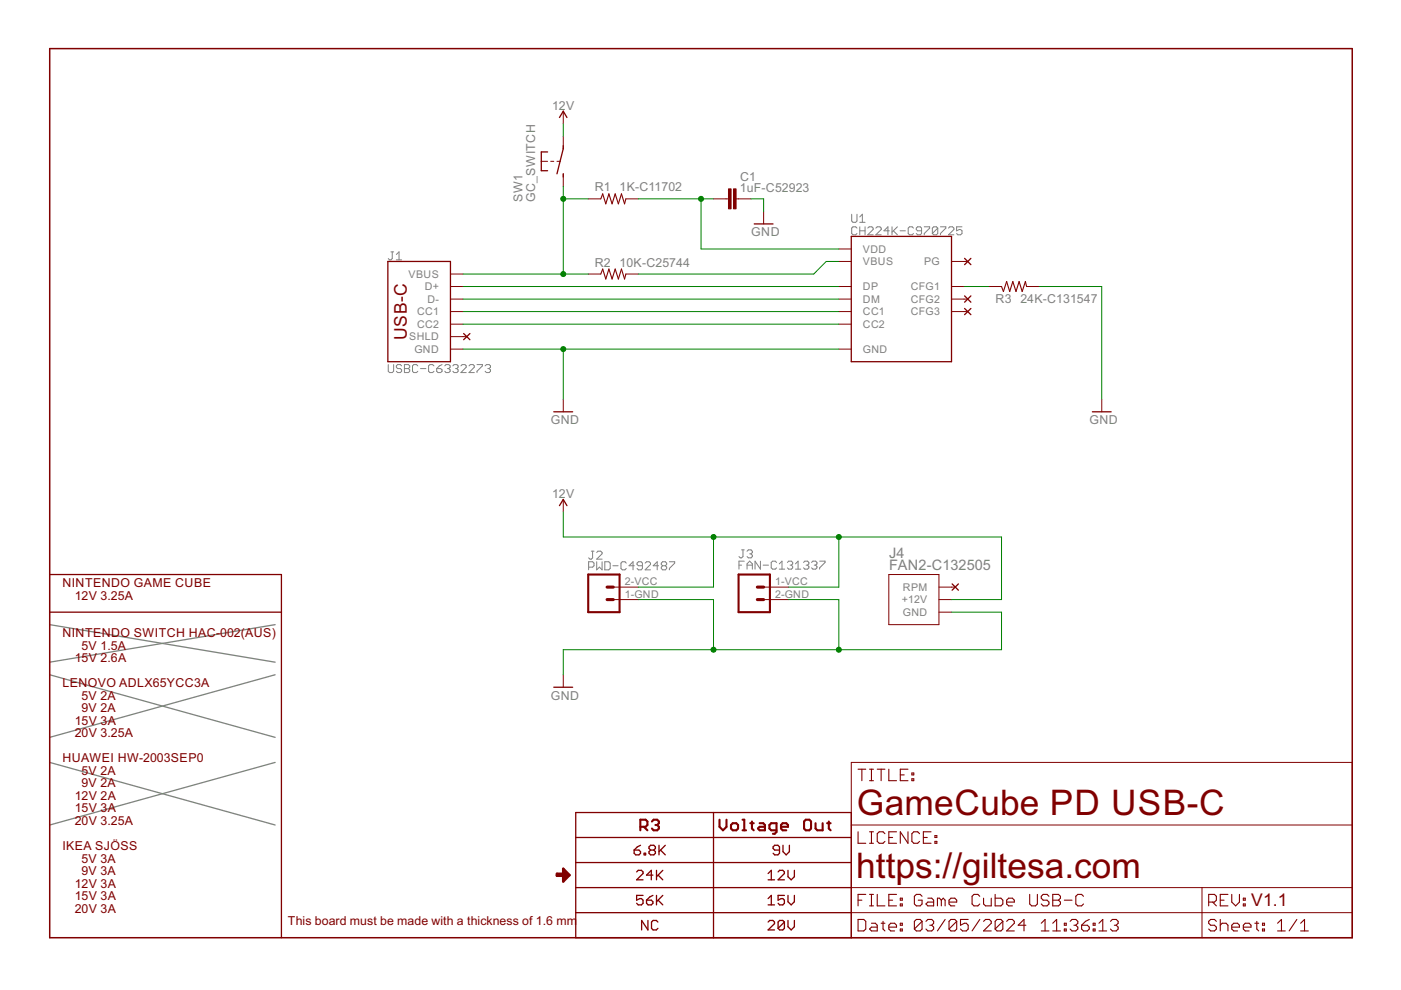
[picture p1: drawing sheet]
<svg xmlns="http://www.w3.org/2000/svg" width="297mm" height="210mm" viewBox="0 0 297 210" stroke-linecap="round" stroke-linejoin="round" font-family="sans-serif">
<path d="M10.5 132.4l47.8 8M58.3 132.4l-47.8 8M10.5 143.1l47.8 13.2M58.3 143.1l-47.8 13.2M10.5 161.6l47.8 13.3M58.3 161.6l-47.8 13.3" fill="none" stroke="#808080" stroke-width=".28"/>
<g fill="none" stroke="#808080" stroke-width=".21">
<path d="M82.9 53.4h.6M83.2 53.4v1.4l-.3 .3h-.3l-.3-.3M84 55.1h1.2M84 54l.6-.6v1.7M180.6 45.4v1.4l.2 .3h.6l.3-.3v-1.4M181.7 48.4l-.3-.3h-.6l-.2 .3v1.1l.2 .3h.6l.3-.3M182.3 48.1v1.7M182.3 48.9h1.1M182.3 47.1h1.1M182.3 46l.5-.6v1.7M183.4 48.1v1.7M184 48.4l.3-.3h.5l.3 .3v.3l-1.1 1.1h1.1"/>
<path d="M185.7 48.4l.3-.3h.6l.2 .3v.3l-1.1 1.1h1.1M188.6 48.9h-1.2l.9-.8v1.7M189.1 48.1v1.7M189.4 48.9l.9 .9M190.3 48.1l-1.2 1.1M190.8 48.9h1.2M193.7 48.4l-.3-.3h-.6l-.2 .3v1.1l.2 .3h.6l.3-.3M195.4 48.9h-.9l-.2-.2v-.3l.2-.3h.6l.3 .3v1.1l-.3 .3h-.6l-.2-.3M196 48.1h1.1v.3l-1.1 1.1v.3M198.8 48.4l-.3-.3h-.5l-.3 .3v1.1M198.8 48.4v1.1l-.3 .3h-.5l-.3-.3M198.8 48.4l-1.1 1.1"/>
<path d="M199.4 48.1h1.1v.3l-1.1 1.1v.3M201.1 48.4l.3-.3h.6l.2 .3v.3l-1.1 1.1h1.1M204 48.1h-1.2v.8l.9-.2 .3 .2v.6l-.3 .3h-.6l-.3-.3M82.3 77.3v1.4l.3 .3h.6l.3-.3v-1.4M85.2 77.6l-.3-.3h-.6l-.3 .3v.3l.3 .2h.6l.3 .3v.3l-.3 .3h-.6l-.3-.3M85.7 77.3h.9l.3 .3v.3l-.3 .2 .3 .3v.3l-.3 .3h-.9zM85.7 78.1h.9M88.6 77.6l-.3-.3h-.6l-.2 .3v1.1l.2 .3h.6l.3-.3M89.2 78.1h1.1M92 77.6l-.3-.3h-.5l-.3 .3v1.1l.3 .3h.5l.3-.3M92.6 78.1h.8l.3 .3v.3l-.3 .3h-.5l-.3-.3zM93.7 77.3l-.5 .3-.6 .5"/>
<path d="M94.3 77.6l.3-.3h.5l.3 .3v.3l-.3 .2M94.9 78.1h.2M95.1 78.1l.3 .3v.3l-.3 .3h-.5l-.3-.3M96 77.6l.3-.3h.6l.2 .3v.3l-.2 .2M96.6 78.1h.3M96.9 78.1l.2 .3v.3l-.2 .3h-.6l-.3-.3M97.7 77.6l.3-.3h.6l.2 .3v.3l-1.1 1.1h1.1M99.4 77.6l.3-.3h.6l.3 .3v.3l-1.2 1.1h1.2M101.1 77.3h1.2v.3l-1.2 1.1v.3M102.8 77.6l.3-.3h.6l.3 .3v.3l-.3 .2M103.4 78.1h.3M103.7 78.1l.3 .3v.3l-.3 .3h-.6l-.3-.3"/>
<path d="M125.4 116.9h.5M125.6 116.9v1.4l-.2 .3h-.3l-.3-.3M126.5 119.1v1.7l.6-.6 .6 .6v-1.7M126.5 117.1l.3-.2h.6l.3 .2v.3l-1.2 1.2h1.2M128.2 119.1h.9l.3 .3v1.1l-.3 .3h-.9zM129.9 120h1.2M132.8 119.4l-.3-.3h-.6l-.2 .3v1.1l.2 .3h.6l.3-.3M134.5 120h-1.1l.8-.9v1.7M136.2 120h-.8l-.3-.3v-.3l.3-.3h.5l.3 .3v1.1l-.3 .3h-.5l-.3-.3M136.8 119.4l.3-.3h.5l.3 .3v.3l-1.1 1.1h1.1M139.6 120h-1.1l.8-.9v1.7M140.5 120l-.3-.3v-.3l.3-.3h.6l.3 .3v.3l-.3 .3"/>
<path d="M140.5 120l-.3 .2v.3l.3 .3h.6l.3-.3v-.3l-.3-.2M140.5 120h.6M141.9 119.1h1.1v.3l-1.1 1.1v.3M156.7 119.8h.5M157.2 116.6h.6M157.5 116.6v1.4l-.3 .3h-.2l-.3-.3M157.8 119h-1.1v1.7M158.4 119.8h1.1M158.4 116.9l.3-.3h.5l.3 .3v.3l-.3 .2M158.9 117.4h.3M159.2 117.4l.3 .3v.3l-.3 .3h-.5l-.3-.3M161.2 119v1.7l-1.1-1.7v1.7"/>
<path d="M161.8 119.8h1.1M164.7 119.3l-.3-.3h-.6l-.3 .3v1.1l.3 .3h.6l.3-.3M165.2 119.5l.6-.5v1.7M166.9 119.3l.3-.3h.6l.3 .3v.2l-.3 .3M167.5 119.8h.3M167.8 119.8l.3 .3v.3l-.3 .3h-.6l-.3-.3M168.7 119.5l.5-.5v1.7M170.4 119.3l.2-.3h.6l.3 .3v.2l-.3 .3M170.9 119.8h.3M171.2 119.8l.3 .3v.3l-.3 .3h-.6l-.2-.3M172.1 119.3l.3-.3h.5l.3 .3v.2l-.3 .3M172.6 119.8h.3"/>
<path d="M172.9 119.8l.3 .3v.3l-.3 .3h-.5l-.3-.3M173.8 119h1.1v.3l-1.1 1.1v.3M124.8 120.2h.8l.3-.2v-.6l-.3-.3h-.8v1.7M158.4 120.7v-1.2l.5-.5 .6 .5v1.2M165.2 120.7h1.2M168.7 120.7h1.1"/>
</g>
<g fill="none" stroke="#800000" stroke-width=".28">
<path d="M116.1 32.2h-1.3v4h1.3M118.6 24.9l.8-1.3 .8 1.3M119.4 30.9v.6l-1.3 5.4M119.4 36.9v.6M82.2 55.4h13.3v21.3h-13.3zM159.9 47.5h4M180.5 50.1h21.2v26.6h-21.2zM204.5 54.8l1.3 1.3M205.8 54.8l-1.3 1.3M98.3 70.7l1.3 1.3M99.6 70.7l-1.3 1.3M204.5 62.7l1.3 1.4"/>
<path d="M204.5 65.4l1.3 1.3M205.8 62.7l-1.3 1.4M205.8 65.4l-1.3 1.3M117.4 87.3h4M231.6 87.3h4M118.6 107.2l.8-1.3 .8 1.3M10.5 121.8h49.2v77M10.5 129.8h49.2M201.9 123.8l1.3 1.3M203.2 123.8l-1.3 1.3M117.4 145.7h4M122.1 172.3h58.4v26.5h-58.4z"/>
<path d="M122.1 177.6h58.4M135.8 179.2l-.7 .4-.6 .6M139.7 179.2v2.1M141.1 179.2l-1.4 1.4M151.3 172.3v26.5M166 179.2v1.4l.7 .7 .7-.7v-1.4M122.1 182.9h58.4M122.1 188.2h58.4M122.1 193.5h58.4M134.5 180.2h1l.3 .4v.3l-.3 .4h-.7l-.3-.4zM135 184.9l.3-.4h.7l.3 .4v.3l-1.3 1.3h1.3M136.3 189.8h-1.3v1.1l.7-.4h.3l.3 .4v.6l-.3 .4h-.7l-.3-.4"/>
<path d="M136.6 180.9h.3v.4h-.3zM137.1 190.9h1l.3 .3v.3l-.3 .4h-.7l-.3-.4zM137.4 195.2v2l-1.4-2v2M137.9 180.2l-.3 .4v.3l.3 .4h.7l.4-.4v-.3l-.4-.4M137.9 180.2h.7M137.9 180.2l-.3-.3v-.3l.3-.4h.7l.4 .4v.3l-.4 .3M138.4 185.5h-1.3l1-1v2M138.4 189.8l-.6 .4-.7 .7M139.2 184.5v2M139.2 189.8v2.1M139.5 195.5l-.4-.3h-.6l-.4 .3v1.3l.4 .4h.6l.4-.4M139.5 185.5l1 1"/>
<path d="M139.5 190.9l1 1M140 180.2l1.1 1.1M140.5 184.5l-1.3 1.4M140.5 189.8l-1.3 1.4M162.9 186.5h1.3M162.9 191.9h1.3M162.9 195.5l.3-.3h.7l.3 .3v.3l-1.3 1.4h1.3M162.9 185.2l.6-.7v2M162.9 190.5l.6-.7v2.1M165 184.9l.3-.4h.7l.3 .4v.3l-1.3 1.3h1.3M165.3 180.2h-1l-.4-.3v-.3l.4-.4h.6l.4 .4v1.3l-.4 .4h-.6l-.4-.4M166.3 189.8h-1.3v1.1l.6-.4h.4l.3 .4v.6l-.3 .4h-.7l-.3-.4"/>
<path d="M166.3 195.5l-.3-.3h-.7l-.3 .3v1.3M166.3 195.5v1.3l-.3 .4h-.7l-.3-.4M166.3 195.5l-1.3 1.3M167.1 184.5v1.4l.6 .6 .7-.6v-1.4M167.1 189.8v1.4l.6 .7 .7-.7v-1.4M167.1 195.2v1.3l.6 .7 .7-.7v-1.3"/>
</g>
<g fill="none" stroke="#800000" stroke-width=".44">
<path d="M124.7 121.8h6.7v8h-6.7zM156.6 121.8h6.6v8h-6.6zM135.8 175.3h1.1l.4-.4v-.7l-.4-.4h-1.1v2.2M136.5 175.3l.8 .7M138.2 174.2l.4-.4h.7l.4 .4v.3l-.4 .4M139 174.9h.3M139.3 174.9l.4 .4v.4l-.4 .3h-.7l-.4-.3M152.5 173.8v1.5l.8 .7 .7-.7v-1.5M155.4 174.5h.7l.4 .4v.8l-.4 .3h-.7l-.4-.3v-.8zM157.4 173.8h.4v2.2M157.4 176h.8M159.1 174.5h.7"/>
<path d="M159.4 174.2v1.5l.4 .3M161.1 174.5h.7l.4 .4v1.1h-1.1l-.4-.3 .4-.4h1.1M164.6 176h-1.1l-.4-.3v-.8l.4-.4h1.1v1.9l-.3 .4h-.4M165.6 175.3h1.5v-.4l-.4-.4h-.8l-.3 .4v.8l.3 .3h.8M170.8 173.8h.8l.4 .4v1.5l-.4 .3h-.8l-.3-.3v-1.5zM172.9 174.5v1.2l.4 .3h1.1v-1.5M175.4 174.5h.7M175.7 174.2v1.5l.4 .3"/>
</g>
<path d="M118.1 185.5h1.3l.4-.5v1.1l.4-.7-.5-.1h-1.6v.4h1.4M119.4 184.2l1.3 1.3-1.3 1.4z" fill="none" stroke="#800000" stroke-width=".55"/>
<path d="M10.5 10.3h276.2v188.5h-276.2z" fill="none" stroke="#800000" stroke-width=".32"/>
<g fill="none" stroke="#800000" stroke-width=".21">
<path d="M114.8 34.2h1.3M116.8 34.2h.6M118.1 34.2h.6M119.4 23.6v2.6M119.4 28.9v2.6M119.4 36.9v2.6M95.5 58.1h2.7M124.7 58.1h2.7M124.7 42.2h2.7M132.7 58.1h2.6M132.7 42.2h2.6M151.3 42.2h3.2"/>
<path d="M156.1 42.2h3.1M161.9 44.8v2.7M177.8 55.4h2.7M177.8 52.8h2.7M201.7 55.4h3.5M95.5 71.4h3.5M95.5 74h2.7M95.5 66.1h2.7M95.5 60.7h2.7M95.5 63.4h2.7M95.5 68.7h2.7M177.8 74h2.7"/>
<path d="M177.8 66.1h2.7M177.8 60.7h2.7M177.8 63.4h2.7M177.8 68.7h2.7M201.7 66.1h3.5M201.7 60.7h2.7M201.7 63.4h3.5M209.7 60.7h2.6M217.7 60.7h2.6M119.4 84.6v2.7M233.6 84.6v2.7M119.4 105.9v2.6"/>
<path d="M130 124.5h5.3M130 127.1h5.3M161.9 124.5h5.3M161.9 127.1h5.3M188.4 121.8h10.7v10.6h-10.7zM199.1 124.5h3.4M199.1 127.1h2.6M199.1 129.8h2.6M119.4 143.1v2.6M180.5 161.6h106.2v37.2h-106.2zM180.5 174.9h106.2M180.5 188.2h106.2"/>
<path d="M180.5 193.5h106.2M254.8 188.2v10.6"/>
</g>
<g fill="none" stroke="#800000" stroke-width=".23">
<path d="M127.4 42.2l.4-1.1 .6 2.1 .7-2.1 .7 2.1 .6-2.1 .7 2.1 .7-2.1 .6 2.1 .3-1M127.4 58.1l.4-1.1 .6 2.2 .7-2.2 .7 2.2 .6-2.2 .7 2.2 .7-2.2 .6 2.2 .3-1.1M212.3 60.7l.4 1.1 .7-2.1 .7 2.1 .6-2.1 .7 2.1 .7-2.1 .6 2.1 .7-2.1 .3 1M181.9 176.4v2.4h1.7M181.9 163.1h1.7M182.7 163.1v2.4M184.4 163.1h.8M184.4 165.5h.8M184.4 178.8h.8M184.4 176.4h.8M184.8 163.1v2.4M184.8 176.4v2.4"/>
<path d="M186 163.1h1.6M186.8 163.1v2.4M187.6 176.8l-.4-.4h-.8l-.4 .4v1.6l.4 .4h.8l.4-.4M188.4 163.1v2.4h1.7M188.4 177.6h.9M190.1 176.4h-1.7v2.4h1.7M190.9 164.3h.8M192.5 163.1h-1.6v2.4h1.6M192.5 176.4v2.4l-1.6-2.4v2.4M193.3 165.1h.4v.4h-.4zM193.3 163.9h.4v.4h-.4zM195 176.8l-.4-.4h-.9l-.4 .4v1.6l.4 .4h.9l.4-.4"/>
<path d="M195.8 177.6h.8M197.4 176.4h-1.6v2.4h1.6M198.2 178.4h.4v.4h-.4zM198.2 177.2h.4v.4h-.4zM181.9 194.9h1.2l.5 .4v1.7l-.5 .4h-1.2zM181.9 190.9h.8M183.6 189.6h-1.7v2.5M184.4 189.6h.8M184.4 192.1h.8M184.8 195.7h.8l.4 .5v1.2h-1.2l-.4-.4 .4-.4h1.2M184.8 189.6v2.5M186 189.6v2.5h1.6"/>
<path d="M186.8 195.7h.8M187.2 195.3v1.7l.4 .4M188.4 196.6h1.7v-.4l-.4-.5h-.9l-.4 .5v.8l.4 .4h.9M188.4 190.9h.9M190.1 189.6h-1.7v2.5h1.7M190.9 197h.4v.4h-.4zM190.9 195.7h.4v.5h-.4zM190.9 190.4h.4v.5h-.4zM190.9 191.7h.4v.4h-.4zM195.5 195.3v1.7l-.4 .4h-.8l-.4-.4M195.5 195.3l-.4-.4h-.8l-.4 .4v1.7M195.5 190l-.4-.4h-.8l-.4 .4v1.7l.4 .4h.8l.4-.4v-.8h-.8"/>
<path d="M195.5 195.3l-1.6 1.7M196.3 195.3l.4-.4h.8l.5 .4v.4l-.5 .5M196.7 190.4h.8l.5 .5v1.2h-1.3l-.4-.4 .4-.4h1.3M197.1 196.2h.4M197.5 196.2l.5 .4v.4l-.5 .4h-.8l-.4-.4M199.6 190.9l-.4-.5h-.4v1.7M199.6 190.9v1.2M199.6 190.9l.4-.5 .4 .5v1.2M200.4 194.9l-1.6 2.5M201.2 191.3h1.6v-.4l-.4-.5h-.8l-.4 .5v.8l.4 .4h.8M202.8 195.3v1.7l-.4 .4h-.8l-.4-.4M202.8 195.3l-.4-.4h-.8l-.4 .4v1.7"/>
<path d="M202.8 195.3l-1.6 1.7M205.3 194.9h-1.7v1.3l.9-.5h.4l.4 .5v.8l-.4 .4h-.8l-.5-.4M207.7 190l-.4-.4h-.8l-.4 .4v1.7l.4 .4h.8l.4-.4M207.7 194.9l-1.6 2.5M208.5 195.3l.5-.4h.8l.4 .4v.4l-1.7 1.7h1.7M208.5 190.4v1.3l.5 .4h1.2v-1.7M211 189.6v2.5h1.2l.4-.4v-.8l-.4-.5h-1.2M212.6 195.3v1.7l-.4 .4h-.8l-.4-.4M212.6 195.3l-.4-.4h-.8l-.4 .4v1.7M212.6 195.3l-1.6 1.7M213.4 195.3l.4-.4h.9l.4 .4v.4l-1.7 1.7h1.7M213.4 191.3h1.7v-.4l-.4-.5h-.9l-.4 .5v.8l.4 .4h.9"/>
<path d="M217.5 196.2h-1.6l1.2-1.3v2.5M218.3 189.6v2.1l.4 .4h.8l.4-.4v-2.1M220.8 197.4h1.6M220.8 195.7l.8-.8v2.5M222.4 190l-.4-.4h-.8l-.4 .4v.4l.4 .5h.8l.4 .4v.4l-.4 .4h-.8l-.4-.4M223.2 197.4h1.6M223.2 189.6h1.2l.4 .4v.4l-.4 .5 .4 .4v.4l-.4 .4h-1.2zM223.2 190.9h1.2M223.2 195.7l.8-.8v2.5M225.7 197h.4v.4h-.4zM225.7 195.7h.4v.5h-.4zM225.7 190.9h1.6"/>
<path d="M226.9 195.3l.4-.4h.8l.4 .4v.4l-.4 .5M227.7 196.2h.4M228.1 196.2l.4 .4v.4l-.4 .4h-.8l-.4-.4M229.3 196.2h1.2l.4 .4v.4l-.4 .4h-.8l-.4-.4zM229.7 190l-.4-.4h-.8l-.4 .4v1.7l.4 .4h.8l.4-.4M230.9 194.9l-.8 .4-.8 .9M231.8 197h.4v.4h-.4zM231.8 195.7h.4v.5h-.4zM233 197.4h1.6M233 195.7l.8-.8v2.5M235.4 195.3l.4-.4h.9l.4 .4v.4l-.4 .5M236.3 196.2h.4"/>
<path d="M236.7 196.2l.4 .4v.4l-.4 .4h-.9l-.4-.4M256.3 191.3h1.2l.4-.4v-.9l-.4-.4h-1.2v2.5M257.1 191.3l.8 .8M257.9 195.3l-.4-.4h-.8l-.4 .4v.4l.4 .5h.8l.4 .4v.4l-.4 .4h-.8l-.4-.4M258.7 196.2l.4-.5h.8l.4 .5v1.2M258.7 194.9v2.5M258.7 190.9h.8M260.3 189.6h-1.6v2.5h1.6M261.2 196.6h1.6v-.4l-.4-.5h-.8l-.4 .5v.8l.4 .4h.8M261.2 189.6v1.7l.8 .8 .8-.8v-1.7M263.6 196.6h1.6v-.4l-.4-.5h-.8l-.4 .5v.8l.4 .4h.8M263.6 190.4h.4v.5h-.4z"/>
<path d="M263.6 191.7h.4v.4h-.4zM266 195.7h.9M266.5 195.3v1.7l.4 .4M267.7 197h.4v.4h-.4zM267.7 195.7h.4v.5h-.4zM270.9 197.4h1.6M270.9 195.7l.8-.8v2.5M275 194.9l-1.7 2.5M275.8 197.4h1.6M275.8 195.7l.8-.8v2.5"/>
</g>
<g fill="#800000" stroke="#800000" stroke-width=".21">
<path d="M155.5 40h.6v4.3h-.6z"/>
<path d="M154.5 40h.5v4.3h-.5z"/>
</g>
<path d="M128.7 124.5h1.3M128.7 127.1h1.3M160.6 124.5h1.3M160.6 127.1h1.3" fill="none" stroke="#800000" stroke-width=".66"/>
<g fill="none" stroke="#008000" stroke-width=".21">
<path d="M119.4 26.2v2.7M119.4 39.5v18.6M98.2 58.1h26.5M119.4 42.2h5.3M135.3 42.2h16M148.6 42.2v10.6h29.2M159.2 42.2h2.7v2.6M177.8 55.4h-2.6l-2.7 2.7h-37.2M98.2 74h79.6M98.2 60.7h79.6M98.2 63.4h79.6M98.2 66.1h79.6"/>
<path d="M98.2 68.7h79.6M119.4 74v10.6M204.4 60.7h5.3M220.3 60.7h13.3v23.9M119.4 108.5v5.4h92.9v13.2h-10.6M151.3 113.9v10.6h-16M177.8 113.9v10.6h-10.6M135.3 127.1h16v10.7M167.2 127.1h10.6v10.7M201.7 129.8h10.6v8h-92.9v5.3"/>
</g>
<g fill="#008000" stroke="#008000" stroke-width=".21">
<circle cx="119.4" cy="74" r=".53"/>
<circle cx="177.8" cy="137.8" r=".53"/>
<circle cx="151.3" cy="137.8" r=".53"/>
<circle cx="119.4" cy="42.2" r=".53"/>
<circle cx="119.4" cy="58.1" r=".53"/>
<circle cx="148.6" cy="42.2" r=".53"/>
<circle cx="177.8" cy="113.9" r=".53"/>
<circle cx="151.3" cy="113.9" r=".53"/>
</g>
<g font-size="8.4" fill="#800000">
<text x="181.7" y="172.8">GameCube PD USB-C</text>
<text x="181.5" y="186.1">https://giltesa.com</text>
</g>
<g font-size="4.1" fill="#800000">
<text x="86.2" y="72.1" transform="rotate(-90 86.2 72.1)">USB-C</text>
<text x="265.3" y="192.2">V1.1</text>
</g>
<g font-size="3.4" fill="#808080">
<text x="188.5" y="118.3">J4</text>
<text x="188.5" y="120.9">FAN2-C132505</text>
</g>
<g font-size="2.9" fill="#808080">
<text x="117" y="23.3">12V</text>
<text x="126.1" y="40.6">R1</text>
<text x="131.4" y="40.6">1K-C11702</text>
<text x="156.9" y="40.7">1uF-C52923</text>
<text x="156.9" y="38.5">C1</text>
<text x="110.8" y="42.8" transform="rotate(-90 110.8 42.8)">SW1</text>
<text x="113.4" y="42.8" transform="rotate(-90 113.4 42.8)">GC_SWITCH</text>
<text x="159.3" y="50.1">GND</text>
<text x="126.1" y="56.5">R2</text>
<text x="131.4" y="56.5">10K-C25744</text>
<text x="211.1" y="64.2">R3</text>
<text x="216.3" y="64.2">24K-C131547</text>
<text x="116.8" y="90">GND</text>
<text x="231" y="90">GND</text>
<text x="117" y="105.6">12V</text>
<text x="116.8" y="148.4">GND</text>
</g>
<g font-size="2.9" fill="#800000">
<text x="13.2" y="124.5">NINTENDO GAME CUBE</text>
<text x="15.9" y="127.1">12V 3.25A</text>
<text x="13.2" y="135.1">NINTENDO SWITCH HAC-002(AUS)</text>
<text x="17.3" y="137.8">5V 1.5A</text>
<text x="15.9" y="140.4">15V 2.6A</text>
<text x="13.2" y="145.7">LENOVO ADLX65YCC3A</text>
<text x="17.3" y="148.4">5V 2A</text>
<text x="15.9" y="153.7">15V 3A</text>
<text x="17.3" y="151">9V 2A</text>
<text x="13.2" y="161.6">HUAWEI HW-2003SEP0</text>
<text x="15.9" y="156.3">20V 3.25A</text>
<text x="17.3" y="164.3">5V 2A</text>
<text x="17.3" y="167">9V 2A</text>
<text x="15.9" y="169.6">12V 2A</text>
<text x="15.9" y="172.3">15V 3A</text>
<text x="15.9" y="174.9">20V 3.25A</text>
<text x="13.2" y="180.2">IKEA SJÖSS</text>
<text x="17.3" y="182.9">5V 3A</text>
<text x="17.3" y="185.5">9V 3A</text>
<text x="15.9" y="188.2">12V 3A</text>
<text x="15.9" y="190.9">15V 3A</text>
<text x="15.9" y="193.5">20V 3A</text>
<text x="61" y="196.2">This board must be made with a thickness of 1.6 mm</text>
</g>
<g font-size="2.5" fill="#808080">
<text x="183" y="53.6">VDD</text>
<text x="86.6" y="58.9">VBUS</text>
<text x="183" y="56.2">VBUS</text>
<text x="195.9" y="56.2">PG</text>
<text x="90.1" y="61.5">D+</text>
<text x="90.7" y="64.2">D-</text>
<text x="183" y="64.2">DM</text>
<text x="183" y="61.5">DP</text>
<text x="193.1" y="64.2">CFG2</text>
<text x="193.1" y="61.5">CFG1</text>
<text x="88.4" y="66.9">CC1</text>
<text x="88.4" y="69.5">CC2</text>
<text x="183" y="69.5">CC2</text>
<text x="183" y="66.9">CC1</text>
<text x="193.1" y="66.9">CFG3</text>
<text x="86.8" y="72.2">SHLD</text>
<text x="87.9" y="74.8">GND</text>
<text x="183" y="74.8">GND</text>
<text x="132.5" y="124.1">2-VCC</text>
<text x="164.3" y="124.1">1-VCC</text>
<text x="191.4" y="125.3">RPM</text>
<text x="132.5" y="126.8">1-GND</text>
<text x="164.3" y="126.8">2-GND</text>
<text x="191.2" y="127.9">+12V</text>
<text x="191.4" y="130.6">GND</text>
</g>
</svg>
